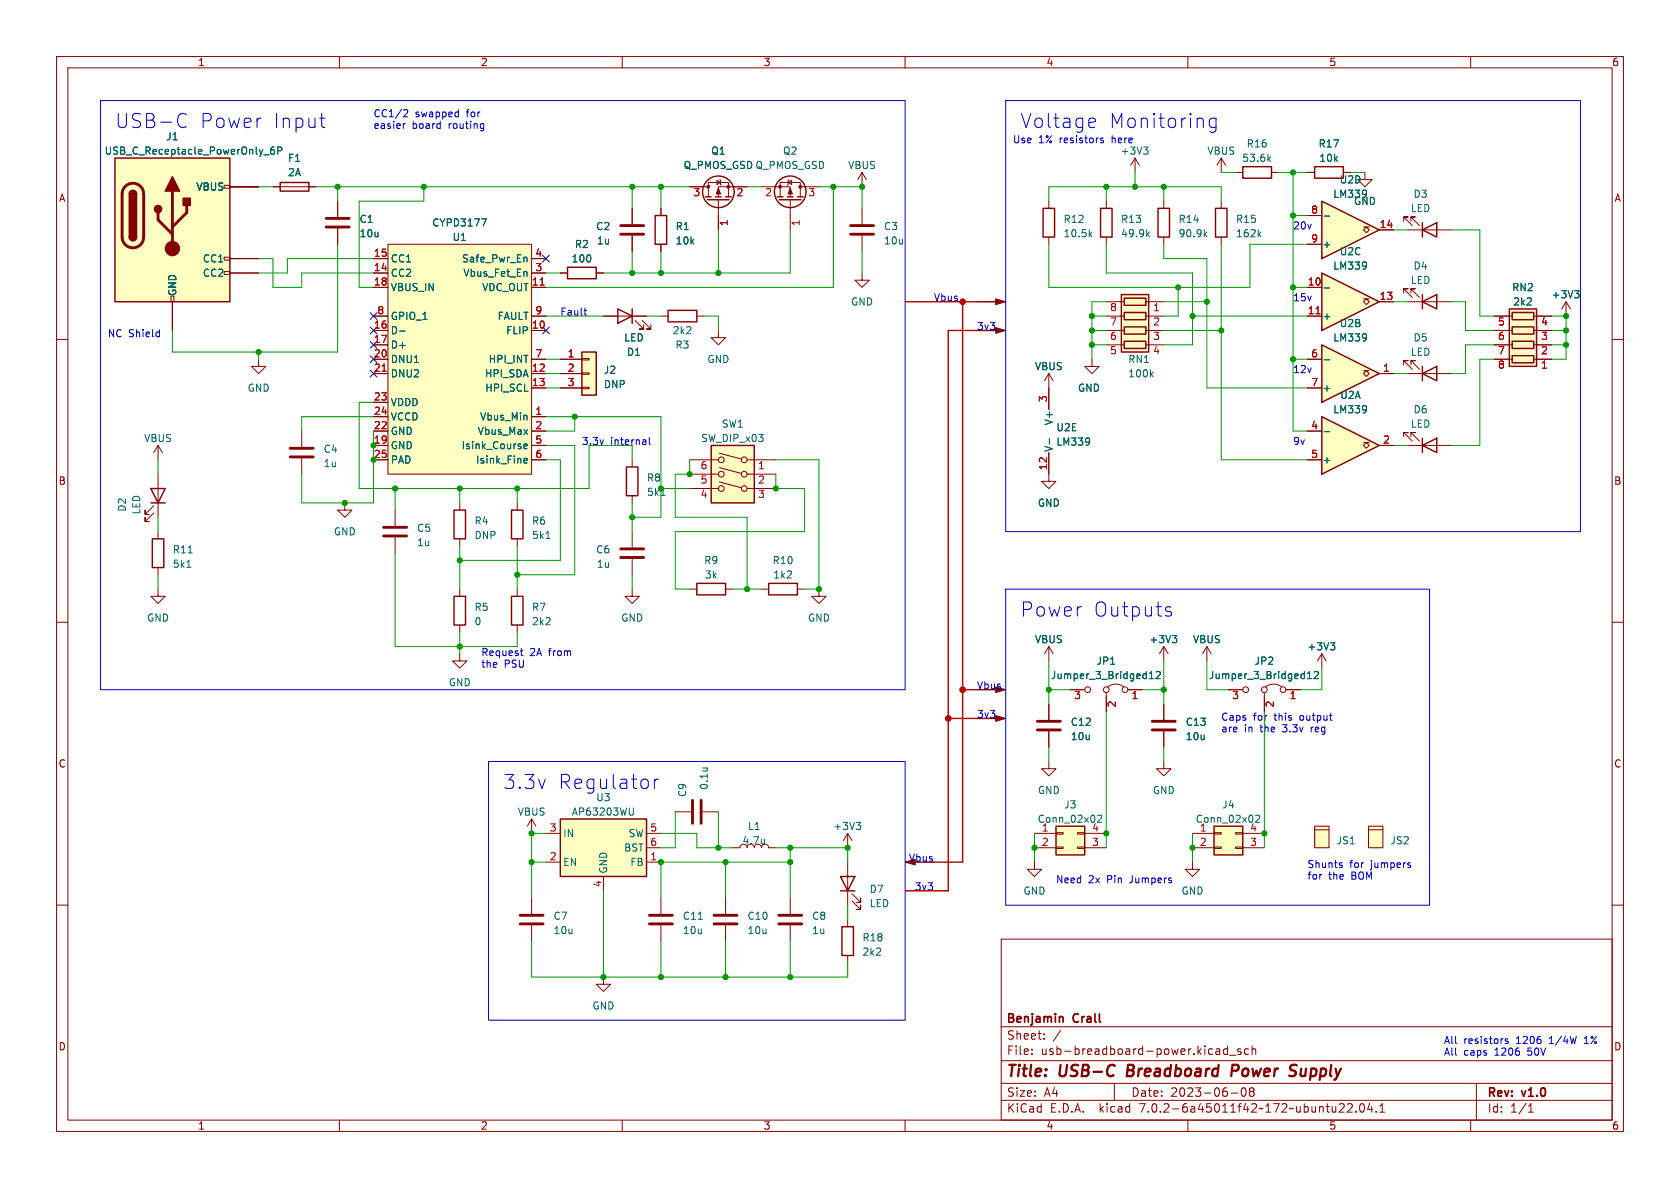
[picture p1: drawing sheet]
<svg xmlns="http://www.w3.org/2000/svg" width="297mm" height="210mm" viewBox="0 0 297 210" stroke-linecap="round" stroke-linejoin="round" font-family="sans-serif">
<g fill="none" stroke="#840000" stroke-width=".18">
<path d="M10 10h277v190h-277zM12 12h273v186h-273zM60 10v2M110 10v2M160 10v2M210 10v2M260 10v2M59.7 35.6v2.8M111.8 36.8v2.8M116.8 36.8v1.3M121.9 33h3.3M125.2 34.8v-2.5h3.6v2.5"/>
<path d="M126.7 31.9l.7 .4-.7 .3zM127 35.3v5.3M127.3 31.8l.1 .1v.7l.1 .2M132.1 33h-5.1v1.8M134.6 33h5.1v1.8M137.9 34.8v-2.5h3.6v2.5M139.3 32.3l.7-.4v.7zM139.4 31.8l-.1 .1v.7l-.1 .2M139.7 35.3v5.3M141.5 33h3.3M205.7 35.6v1.2M215.9 27.9l-.8 1.3"/>
<path d="M215.9 27.9v2.6M215.9 27.9l.8 1.3M10 60h2M59.7 40.4v2.8M66 58.4h2.6M66 50.8h2.6M66 48.3h2.6M66 45.7h2.6M66 55.9h2.6M68.6 43.2h25.4v40.6h-25.4zM94 58.4h2.5M94 50.8h2.5"/>
<path d="M94 48.3h2.5M94 45.7h2.5M94 55.9h2.5M99.1 48.3h1.2M105.4 48.3h1.3M106.7 55.9h7.6M111.8 41.7v2.8M112.3 56.6l1.5 1.6h-.8h.8v-.8M113.5 56.6l1.6 1.6h-.8h.8v-.8M116.8 55.9h1.3M116.8 43.2v1.3M123.2 55.9h1.3"/>
<path d="M127 58.4v1.3h1.3l-1.3 1.3-1.3-1.3h1.3M195.6 58.4h3.2M195.6 55.9h3.2M195.6 53.3h3.2M202.6 58.4h3.1M202.6 55.9h3.1M202.6 53.3h3.1M205.7 41.9v1.3M264.2 58.4h3.1M264.2 55.9h3.1M271.1 58.4h3.2M271.1 55.9h3.2"/>
<path d="M276.9 53.3l-.8 1.3M276.9 53.3v2.6M276.9 53.3l.7 1.3M285 60h2M66 73.7h2.6M66 66h2.6M66 61h2.6M66 78.7h2.6M66 76.2h2.6M66 63.5h2.6M66 71.1h2.6M94 73.7h2.5"/>
<path d="M94 66h2.5M94 68.6h2.5M94 78.7h2.5M94 76.2h2.5M94 63.5h2.5M99.1 66h3.8M99.1 68.6h3.8M99.1 63.5h3.8M102.9 68.5h1.2v.2h-1.2zM102.9 65.9h1.2v.3h-1.2zM102.9 63.4h1.2v.2h-1.2zM185.4 66l-.7 1.3"/>
<path d="M185.4 66v6.4M185.4 66l.8 1.3M193 63.5v1.3h1.3l-1.3 1.2-1.2-1.2h1.2M195.6 61h3.2M202.6 61h3.1M264.2 61h3.1M264.2 63.5h3.1M271.1 61h3.2M271.1 63.5h3.2M27.2 90.7l-1.5 1.5v-.8v.8h.7M27.2 89.4l-1.5 1.5v-.7v.7h.7M27.9 83.8v7.6"/>
<path d="M27.9 94v1.3M61 88.9v1.3h1.2l-1.2 1.2-1.3-1.2h1.3M66 81.3h2.6M69.8 90.2v2.8M69.8 95v2.8M81.3 88.9v1.3M81.3 95.3v1.2M91.4 88.9v1.3M91.4 95.3v1.2M94 81.3h2.5M111.8 81.3v1.3M111.8 87.6v1.3"/>
<path d="M111.8 94v2.8M111.8 98.8v2.8M121.9 81.3h5.1M121.9 83.8h5.1M121.9 86.4h5.1M127.2 85.2l3.9 1M127.2 82.7l3.9 1M127.2 80.1l3.9 1.1M132.1 81.3h5.1M132.1 83.8h5.1M132.1 86.4h5.1M185.4 80v5.1h1.3l-1.3 1.3-1.3-1.3h1.3"/>
<path d="M10 110h2M27.9 104.1v1.3h1.3l-1.3 1.3-1.2-1.3h1.2M27.9 100.3v1.3M81.3 115.6v1.2h1.2l-1.2 1.3-1.3-1.3h1.3M81.3 104.1v1.3M81.3 110.5v1.3M91.4 104.1v1.3M91.4 110.5v1.3M111.8 104.1v1.3h-1.3l1.3 1.3 1.2-1.3h-1.2M121.9 104.1h1.3M128.3 104.1h1.2M134.6 104.1h1.3"/>
<path d="M141 104.1h1.2M213.4 114.3l-.8 1.3M213.4 114.3v2.5M213.4 114.3l.7 1.3M233.7 115.6l-.8 1.2M233.7 115.6v2.5M233.7 115.6l.7 1.2M285 110h2M205.7 124.5v2.8M205.7 129.3v2.8M217.2 121.9h2.5M223.5 122.4v3.3"/>
<path d="M223.8 121.4a2.26 2.26 0 0 1 2.8 0M227.3 121.9h2.6M10 160h2M94 144.8l-.8 1.3M94 144.8v2.5M94 158.8v2.7M94 144.8l.7 1.3M96.5 147.3h2.6M96.5 152.4h2.6M106.7 154.9v2.6M114.3 147.3h2.5M114.3 149.9h2.5"/>
<path d="M114.3 152.4h2.5M116.8 158.8v2.7M119.4 143.5h2.8M124.2 143.5h2.8M128.3 158.8v2.7M129.5 149.9h1.3M134.6 149.9a.64 .64 0 0 1 .7-.7 .64 .64 0 0 1 .6 .7h1.3M139.7 158.8v2.7M210.8 152.4v1.3h1.3l-1.3 1.2-1.3-1.2h1.3M210.8 147.3h3.8M210.8 149.9h3.8M214.6 149.7h1.3v.3h-1.3z"/>
<path d="M214.6 147.2h1.3v.2h-1.3zM218.4 149.7h1.3v.3h-1.3zM218.4 147.2h1.3v.2h-1.3zM219.7 147.3h3.8M219.7 149.9h3.8M232.4 146.1h2.5v3.8h-2.5zM232.4 146.7h2.5M241.9 146.1h2.6v3.8h-2.6zM241.9 146.7h2.6M285 160h2M94 163.6v2.8M106.7 172.7v1.3h1.2l-1.2 1.3-1.3-1.3h1.3"/>
<path d="M116.8 163.6v2.8M128.3 163.6v2.8M139.7 163.6v2.8M177 166h108v32h-108zM60 198v2M110 198v2M160 198v2M177 194.5h108M177 191.5h108M177 187.5h108M177 181.5h108M182.4 186.3v.1"/>
<path d="M182.4 185.5v.1M184.6 183.6v.1M184.6 182.8v.1M197 191.5v3M210 198v2M215.6 185.5v.9M215.6 186.3l-.1 .1M215.6 185.8h-.1M217 184.9v1.5M217 185.5l-.4-.1-.3 .3v.4l.1 .2h.6M217.4 186.5h1.1M217.6 193.2h1.2"/>
<path d="M219.4 185.5l-.4-.1-.2 .2 .1 .2 .5 .2v.3h-.6M219.6 192.4l.2-.1a.81 .81 0 0 1 .6 .6 .81 .81 0 0 1-.3 .8l-.2 .1a.81 .81 0 0 1-.6-.6 .81 .81 0 0 1 .3-.8zM220.7 185.5l-.4-.1-.3 .3v.4l.1 .2h.6M221.1 192.9l-.2-.2 .2-.4h.3l.3 .3-.3 .3M221.1 192.9l-.2 .3v.5l.2 .1h.3l.3-.3-.1-.4-.2-.2M221.1 192.9h.3M221.4 185.5l.2-.1 .3 .1 .1 .9M221.4 184.9v1.5M237.5 195.2l.1 .2v.3l-.9 .9h.9M238.2 195.2l.6-.1 .2 .1 .1 .3-1 1.1h1M239.7 196.5v.1M240.5 195.2l.2-.1a.81 .81 0 0 1 .6 .6 .81 .81 0 0 1-.3 .8l-.1 .1a.81 .81 0 0 1-.4-1.4z"/>
<path d="M242.1 195l-.3 1.1h.9M242.5 195.6v1M243.3 196.5v.1M243.9 196.6h.9M243.9 195.5l.5-.4v1.5M260 198v2M261 191.5v6.5M270.2 196.6h.9M270.2 195.5l.4-.4v1.5"/>
<circle cx="127.5" cy="81.3" r=".51"/>
<circle cx="127.5" cy="86.4" r=".51"/>
<circle cx="127.5" cy="83.8" r=".51"/>
<circle cx="131.6" cy="83.8" r=".51"/>
<circle cx="131.6" cy="86.4" r=".51"/>
<circle cx="131.6" cy="81.3" r=".51"/>
<circle cx="220.2" cy="121.9" r=".51"/>
<circle cx="223.5" cy="121.9" r=".51"/>
<circle cx="226.8" cy="121.9" r=".51"/>
</g>
<path d="M217.8 189.3h.7M218.7 188.2h-.8l-.2 2M228.4 189.2l.4 .1a.49 .49 0 0 1 .3 .5 .49 .49 0 0 1-.5 .4h-.4M228.5 188.2l.8 .1" fill="none" stroke="#840000" stroke-width=".4"/>
<g fill="none" stroke="#840000" stroke-width=".25">
<path d="M115.8 38.1h2.1v5.1h-2.1zM124.7 34.8h1M125.1 35.3h3.8M126.5 34.8h1M128.3 34.8h1M137.4 34.8h1M137.8 35.3h3.8M139.2 34.8h1M141 34.8h1M204.7 36.8h2.1v5.1h-2.1zM100.3 47.2h5.1v2.1h-5.1zM109.2 54.6l2.6 1.3-2.6 1.3z"/>
<path d="M111.8 54.6v2.6M118.1 54.9h5.1v2h-5.1zM198.2 52.1h4.9v10.1h-4.9zM198.8 52.7h3.8v1.3h-3.8zM198.8 55.2h3.8v1.3h-3.8zM198.8 57.8h3.8v1.3h-3.8zM266.8 54.6h4.9v10.2h-4.9zM267.3 57.8h3.8v1.3h-3.8zM267.3 55.2h3.8v1.3h-3.8zM102.9 62.2h2.5v7.7h-2.5zM125.7 78.7h7.6v10.2h-7.6zM198.8 60.3h3.8v1.3h-3.8z"/>
<path d="M267.3 62.9h3.8v1.2h-3.8zM267.3 60.3h3.8v1.3h-3.8zM26.7 86.4h2.5l-1.3 2.5zM26.7 88.9h2.5M26.9 95.3h2.1v5h-2.1zM80.3 90.2h2v5.1h-2zM90.4 90.2h2.1v5.1h-2.1zM110.7 82.6h2.1v5h-2.1zM80.3 105.4h2v5.1h-2zM90.4 105.4h2.1v5.1h-2.1zM123.2 103.1h5.1v2.1h-5.1zM135.9 103.1h5.1v2.1h-5.1z"/>
<path d="M99.1 144.8h15.2v10.1h-15.2zM214.6 146.1h5.1v5h-5.1z"/>
<circle cx="127" cy="33.9" r="2.79"/>
<circle cx="139.7" cy="33.9" r="2.79"/>
</g>
<g fill="none" stroke="#006464" stroke-width=".18">
<path d="M85.1 38.7h.9l-.6 1.3M70.7 58.5h.9M92.8 45.5l.4 .1v.7M93 48l.2 .2v.6M213 41.4l.4 .5M213.4 41l-.5 .5M278.4 51.4h.8l-.5 .5M278.9 51.9l.3 .2v.3l-.3 .3M92.6 78.9l.6-.1v-.3h-.4l-.2 .2 .1 .6h.5M93.1 73.5l.1 .7M185.5 77.5v1M203.5 66.1l.4 .5"/>
<path d="M203.9 65.8l-.5 .5M92.6 81.2l.2-.2h.2l.2 .2v.1l-.6 .1M92.6 81.7l.2 .2 .4-.1M96.5 95.2h.8M116.9 87.6h.7M33 100.3h.8M231.1 120h.8M231.1 119.1l.4-.4v1.3M232.3 118.8l.5-.1 .3 .4-.8 .9h.8M235.2 113.6h.8l-.4 .5M235.7 114.1l.3 .2v.3l-.3 .3M112 142.8v1.1l-.1 .1-.4 .1"/>
<path d="M222 144.2l.5-.1 .2 .4-.8 .9h.8"/>
</g>
<g fill="#840000" stroke="#840000" stroke-width=".18">
<path d="M127 33.3l.4 1h-.8z"/>
<path d="M139.7 33.3l.4 1h-.8z"/>
<circle cx="128.8" cy="33" r=".25"/>
<circle cx="125.2" cy="33" r=".25"/>
<circle cx="137.9" cy="33" r=".25"/>
<circle cx="141.5" cy="33" r=".25"/>
</g>
<g fill="none" stroke="#840000" stroke-width=".51">
<path d="M57.7 38.6h4M109.7 39.9h4.1M57.7 40.1h4M109.7 41.4h4.1M67.8 94.7h4.1M67.8 93.2h4.1M109.7 98.6h4.1M109.7 97h4.1M203.7 129h4.1M203.7 127.5h4.1M122.4 141.5v4M124 141.5v4"/>
<path d="M91.9 163.3h4.1M91.9 161.8h4.1M114.8 163.3h4.1M114.8 161.8h4.1M126.2 163.3h4.1M126.2 161.8h4.1M137.7 163.3h4M137.7 161.8h4"/>
</g>
<g fill="#ffffc2" stroke="#ffffc2" stroke-width=".18">
<path d="M125.7 78.7h7.6v10.2h-7.6z"/>
<path d="M68.6 43.2h25.4v40.6h-25.4z"/>
<path d="M241.9 146.1h2.6v3.8h-2.6z"/>
<path d="M232.4 146.1h2.5v3.8h-2.5z"/>
<path d="M214.6 146.1h5.1v5h-5.1z"/>
<path d="M102.9 62.2h2.5v7.7h-2.5z"/>
<path d="M99.1 144.8h15.2v10.1h-15.2z"/>
<path d="M198.2 52.1h4.9v10.1h-4.9z"/>
<path d="M266.8 54.6h4.9v10.2h-4.9z"/>
</g>
<path d="M95.5 50.4h.7M67.6 65.6h.7" fill="none" stroke="#a90000" stroke-width=".18"/>
<path d="M233.7 73.7l10.1 5-10.1 5.1z" fill="#ffffc2"/>
<path d="M251.5 39.4v2.5M251.5 40.6l2.5-1.2v2.5zM251.5 53.3l2.5-1.2v2.5zM251.5 52.1v2.5M233.7 73.7l10.1 5-10.1 5.1zM251.5 78.7l2.5-1.2v2.5zM251.5 66l2.5-1.2v2.5zM251.5 64.8v2.5M251.5 77.5v2.5" fill="none" stroke="#840000" stroke-width=".25"/>
<g fill="none" stroke="#840000" stroke-width=".18">
<path d="M200.7 27.9l-.8 1.3M200.7 27.9v2.6M200.7 27.9l.7 1.3M248.2 39.1v-.7h.7h-.7l1.5 1.5M249.4 39.1v-.7h.8h-.8l1.6 1.5M248.2 51.8v-.7h.7h-.7l1.5 1.5M248.9 40.6h7.6M248.9 53.3h7.6M249.4 51.8v-.7h.8h-.8l1.6 1.5M231.1 76.2h2.6M241 78.2h.6l-.6 .5 .6 .5 .5-.5-.5-.5h.5M243.8 78.7h2.6"/>
<path d="M248.2 77.2v-.7h.7h-.7l1.5 1.5M248.2 64.5v-.7h.7h-.7l1.5 1.5M248.9 78.7h7.6M248.9 66h7.6M249.4 77.2v-.7h.8h-.8l1.6 1.5M249.4 64.5v-.7h.8h-.8l1.6 1.5M231.1 81.3h2.6"/>
</g>
<path d="M202.2 26h.8l-.5 .5M202.7 26.5l.3 .2v.3l-.3 .3M234.1 76.3h1" fill="none" stroke="#006464" stroke-width=".18"/>
<path d="M233.7 61l10.1 5-10.1 5.1z" fill="#ffffc2"/>
<path d="M233.7 61l10.1 5-10.1 5.1z" fill="none" stroke="#840000" stroke-width=".25"/>
<path d="M231.1 63.5h2.6M231.1 68.6h2.6M241 65.5h.6l-.6 .5 .6 .5 .5-.5-.5-.5h.5M243.8 66h2.6" fill="none" stroke="#840000" stroke-width=".18"/>
<path d="M234.1 63.6h1" fill="none" stroke="#006464" stroke-width=".18"/>
<path d="M233.7 48.3l10.1 5-10.1 5.1z" fill="#ffffc2"/>
<path d="M233.7 48.3l10.1 5-10.1 5.1z" fill="none" stroke="#840000" stroke-width=".25"/>
<path d="M241.3 30.5v1.3h1.3l-1.3 1.2-1.3-1.2h1.3M231.1 50.8h2.6M231.1 55.9h2.6M241 52.8h.6l-.6 .5 .6 .5 .5-.5-.5-.5h.5M243.8 53.3h2.6" fill="none" stroke="#840000" stroke-width=".18"/>
<path d="M234.1 50.9h1" fill="none" stroke="#006464" stroke-width=".18"/>
<path d="M232.7 55.5h.7" fill="none" stroke="#a90000" stroke-width=".18"/>
<path d="M233.7 35.6l10.1 5-10.1 5.1z" fill="#ffffc2"/>
<g fill="none" stroke="#840000" stroke-width=".25">
<path d="M20.3 27.9h20.3v25.4h-20.3zM22.9 34.3a.64 .64 0 0 1 .6-.6 .64 .64 0 0 1 .6 .6M49.5 32.3h5.1v1.5h-5.1zM184.4 36.8h2v5.1h-2zM194.6 36.8h2v5.1h-2zM214.9 36.8h2v5.1h-2zM219.7 29.5h5.1v2h-5.1zM232.4 29.5h5.1v2h-5.1zM233.7 35.6l10.1 5-10.1 5.1zM22.9 41.9a.64 .64 0 0 0 .6 .6 .64 .64 0 0 0 .6-.6M172.7 53.3h4.1M172.7 58.4h4.1"/>
<path d="M172.7 121.9h4.1M172.7 127h4.1M148.6 154.9h2.5l-1.2 2.6zM148.6 157.5h2.5M161 152.4h4.1M186.7 146.1h5.1v5h-5.1zM148.8 163.8h2.1v5.1h-2.1z"/>
</g>
<g fill="none" stroke="#840000" stroke-width=".18">
<path d="M39.6 32.8h1v.5h-1zM40.6 33h5.1M48.3 33h7.6M59.7 35.6v2.8M111.8 36.8v2.8M116.8 36.8v1.3M121.9 33h2.6M127 38.1v2.5M129.5 33h2.6M152.4 30.5l-.8 1.3M152.4 30.5v2.5M152.4 36.8v2.8"/>
<path d="M152.4 30.5l.8 1.3M185.4 35.6v1.2M195.6 35.6v1.2M215.9 35.6v1.2M218.4 30.5h1.3M224.8 30.5h1.3M231.1 38.1h2.6M231.1 30.5h1.3M237.5 30.5h1.3M30.2 52.3h.5v1h-.5zM30.5 53.3v5.1M39.6 48h1v.5h-1z"/>
<path d="M39.6 45.5h1v.5h-1zM40.6 45.7h5.1M40.6 48.3h5.1M59.7 40.4v2.8M66 45.7h2.6M66 48.3h2.6M66 55.9h2.6M66 58.4h2.6M66 50.8h2.6M94 45.7h2.5M94 48.3h2.5M94 55.9h2.5"/>
<path d="M94 58.4h2.5M94 50.8h2.5M99.1 48.3h1.2M105.4 48.3h1.3M106.7 55.9h2.5M111.8 41.7v2.8M111.8 55.9h2.5M116.8 43.2v1.3M152.4 48.3v1.2h1.3l-1.3 1.3-1.3-1.3h1.3M152.4 41.7v2.8M185.4 41.9v1.3M195.6 41.9v1.3"/>
<path d="M215.9 41.9v1.3M231.1 43.2h2.6M231.1 55.9h2.6M231.1 50.8h2.6M241 40.1h.6l-.6 .5 .6 .5 .5-.5-.5-.5h.5M243.8 40.6h2.6M243.8 53.3h2.6M264.2 55.9h2.5M264.2 58.4h2.5M271.8 55.9h2.5M271.8 58.4h2.5M27.9 78.7l-.7 1.3"/>
<path d="M27.9 78.7v2.6M27.9 78.7l.8 1.3M45.7 63.5v1.3h1.3l-1.3 1.2-1.3-1.2h1.3M53.3 76.2v2.8M66 63.5h2.6M66 66h2.6M66 73.7h2.6M66 61h2.6M66 78.7h2.6M66 76.2h2.6M66 71.1h2.6M94 63.5h2.5"/>
<path d="M94 66h2.5M94 68.6h2.5M94 73.7h2.5M94 78.7h2.5M94 76.2h2.5M99.1 63.5h3.8M99.1 66h3.8M99.1 68.6h3.8M185.4 68.6v3.8M231.1 63.5h2.6M231.1 68.6h2.6M231.1 76.2h2.6"/>
<path d="M243.8 66h2.6M243.8 78.7h2.6M264.2 63.5h2.5M264.2 61h2.5M271.8 63.5h2.5M271.8 61h2.5M53.3 81v2.8M66 81.3h2.6M94 81.3h2.5M185.4 80v3.8M231.1 81.3h2.6M144.8 104.1v1.3h-1.3l1.3 1.3 1.2-1.3h-1.2"/>
<path d="M185.4 114.3v2.5M185.4 114.3l-.7 1.3M185.4 114.3l.8 1.3M205.7 114.3l-.7 1.3M205.7 114.3v2.5M205.7 114.3l.8 1.3M185.4 134.6v1.3h1.3l-1.3 1.3-1.3-1.3h1.3M185.4 124.5v2.8M185.4 129.3v2.8M189.2 121.9h2.6M195.6 122.4v3.3M195.8 121.4a2.26 2.26 0 0 1 2.8 0"/>
<path d="M199.4 121.9h2.5M205.7 134.6v1.3h1.3l-1.3 1.3-1.2-1.3h1.2M205.7 124.5v2.8M205.7 129.3v2.8M217.2 121.9h2.5M223.5 123.2v2.5M227.3 121.9h2.6M149.9 147.3v2.6M149.9 152.4v7.6M149.9 147.3l-.8 1.3M149.9 147.3l.7 1.3M150.6 159.3l1.5 1.5v-.8v.8h-.7"/>
<path d="M150.6 158l1.5 1.5v-.7v.7h-.7M182.9 152.4v1.3h1.2l-1.2 1.2-1.3-1.2h1.3M182.9 147.3h3.8M182.9 149.9h3.8M186.7 149.7h1.3v.3h-1.3zM186.7 147.2h1.3v.2h-1.3zM190.5 149.7h1.3v.3h-1.3zM190.5 147.2h1.3v.2h-1.3zM191.8 147.3h3.8M191.8 149.9h3.8M149.9 162.6v1.2M149.9 168.9v1.3"/>
<circle cx="192.3" cy="121.9" r=".51"/>
<circle cx="195.6" cy="121.9" r=".51"/>
<circle cx="198.9" cy="121.9" r=".51"/>
</g>
<g fill="none" stroke="#006464" stroke-width=".18">
<path d="M46.6 27.4h1M48.4 26h-.3a.86 .86 0 0 0 0 1.3l.4-.2 .1-.4-.3-.2h-.2l-.3 .2M49.1 26.7l.6-.1 .1-.2v-.3l-.7-.1v1.3M85.1 38.7h.9l-.6 1.3M224.3 28l.3 .5M224.6 27.7l-.4 .5M234.1 38.2h1M70.7 58.5h.9M92.8 45.5l.4 .1v.7M93 48l.2 .2v.6M192.7 41.4l.4 .5M193.1 41l-.5 .5"/>
<path d="M202.8 41.4l.4 .5M203.2 41l-.5 .5M222.6 41.4l.3 .5M222.9 41l-.5 .5M234.1 50.9h1M278.4 51.4h.8l-.5 .5M278.9 51.9l.3 .2v.3l-.3 .3M92.6 78.9l.6-.1v-.3h-.4l-.2 .2 .1 .6h.5M93.1 73.5l.1 .7M185.5 77.5v1M234.1 76.3h1M234.1 63.6h1"/>
<path d="M92.6 81.2l.2-.2h.2l.2 .2v.1l-.6 .1M92.6 81.7l.2 .2 .4-.1M203.2 120h.7M203.2 119.1l.4-.4v1.3M204.4 118.8l.5-.1 .2 .4-.8 .9h.8M207.3 112.3h.7l-.4 .5M207.8 112.8l.2 .3v.3l-.2 .2M231.1 120h.8M231.1 119.1l.4-.4v1.3M232.3 118.8l.5-.1 .3 .4-.8 .9h.8M235.2 113.6h.8l-.4 .5M235.7 114.1l.3 .2v.3l-.3 .3"/>
<path d="M151.4 145.4h.8l-.5 .5M151.9 145.9l.3 .2v.3l-.3 .2M194 144.2l.5-.1 .3 .4-.8 .9h.8"/>
</g>
<g fill="#840000" stroke="#840000" stroke-width=".18">
<path d="M176 52.8l1.8 .5-1.8 .5z"/>
<path d="M176 57.9l1.8 .5-1.8 .5z"/>
<path d="M176 121.4l1.8 .5-1.8 .5z"/>
<path d="M176 126.5l1.8 .5-1.8 .5z"/>
<circle cx="30.5" cy="43.9" r="1.27"/>
</g>
<path d="M22.2 32.9a1.91 1.91 0 0 1 2-.4 1.91 1.91 0 0 1 1.2 1.8v7.6a1.91 1.91 0 0 1-1.9 1.9 1.91 1.91 0 0 1-1.9-1.9v-7.8l.2-.6zM27.9 37.6v1.3l2.6 2.5M30.5 33.8v10.1M33 36.3v1.3l-2.5 2.5M150.4 39.9h4M150.4 41.4h4M51.3 79.2h4.1M51.3 80.8h4.1M183.4 129h4.1M183.4 127.5h4.1" fill="none" stroke="#840000" stroke-width=".51"/>
<g fill="#ffffc2" stroke="#ffffc2" stroke-width=".18">
<path d="M186.7 146.1h5.1v5h-5.1z"/>
<path d="M20.3 27.9h20.3v25.4h-20.3z"/>
</g>
<g fill="#840000" stroke="#840000" stroke-width=".25">
<path d="M22.9 41.9h1.2a.64 .64 0 0 1-.6 .6 .64 .64 0 0 1-.6-.6z"/>
<path d="M22.9 34.3h1.2v7.6h-1.2z"/>
<path d="M23 33.8a.64 .64 0 0 1 .7-.1 .64 .64 0 0 1 .4 .6h-1.2z"/>
<path d="M30.5 31.2l1.2 2.6h-2.5z"/>
<path d="M32.4 35.1h1.3v1.2h-1.3z"/>
<circle cx="27.9" cy="37" r=".63"/>
</g>
<g fill="none" stroke="#0000c2" stroke-width=".18">
<path d="M17.8 17.8h142.2v104.1h-142.2zM71.5 19.4h.5l.1 .3-.8 .9h.8M80.9 19.8l.1 .1M81 19.4v1.2M177.8 17.8h101.6v76.2h-101.6zM32.2 20.1l.7 .2M32.9 22.3l-.7 .3M56.5 20.9h1M56.9 22.2l.1 .2 .5 .2M71.7 21.9h-.3M81 20.6h-.1M85.2 21.9h.3"/>
<path d="M85.5 21.9v1l-.2 .2M85.5 22.6l-.3 .1M192.8 20.9l.8 .1 .1 .5-1.2 .2M193.6 22.4l-.8 .2M194.6 24.6l.5 .4-.2 .2h-.3M195 24.5l-.3-.1-.1 .2M215 21l-.7-.1-.5 .5v.7l.2 .3 .3 .2 .7-.2M215 20.9v2a.68 .68 0 0 1-1.1 .4M28.1 58.7h.1M28.2 58.3v1.2M28.2 59.5h-.1M103.2 54.9h.5"/>
<path d="M103.5 55.7h.2M114.8 77.3v1.1l.2 .2M92 115.1h.5M92.2 115.8l.3 .1M177.8 104.1h74.9v55.9h-74.9zM206.4 108.1l.6 .1 .1 .4-.3 .3h-.5M206.4 107.2l.6 .2M86.4 134.6h73.6v45.7h-73.6zM115.7 137.7v1.7M116.4 137.7a.64 .64 0 0 0-.7 .5M235 126.5h.5M235.4 127.3h.1"/>
<path d="M237.1 152.9l.2 .2-.2 .3M237.1 152.5l.1 .1M249.2 152.9l.2 .2-.2 .3M249.2 152.5l.1 .1M266.6 183.7l-.3-.1-.2 .2 .1 .2 .4 .1v.3h-.5"/>
</g>
<g fill="#c00000" stroke="#c00000" stroke-width=".18">
<circle cx="167.6" cy="127" r=".5"/>
<circle cx="170.2" cy="121.9" r=".5"/>
<circle cx="170.2" cy="53.3" r=".5"/>
</g>
<path d="M160 53.3h12.7M170.2 53.3v99.1h-5.1M172.7 58.4h-5.1v99.1h-7.6M167.6 127h5.1M170.2 121.9h2.5" fill="none" stroke="#c00000" stroke-width=".25"/>
<g fill="none" stroke="#009600" stroke-width=".18">
<path d="M45.7 33h2.6M55.9 33h66M59.7 33v2.6M74.9 33v2.6h-11.4v15.2h2.5M111.8 33v3.8M116.8 33v3.8M132.1 33h2.5M144.8 33h7.6v3.8M147.3 33v17.8h-50.8M185.4 35.6v-2.6h30.5v2.6M195.6 33v2.6M200.7 30.5v2.5"/>
<path d="M205.7 33v2.6M215.9 30.5h2.5M226.1 30.5h5M228.6 30.5v45.7h2.5M228.6 38.1h2.5M238.8 30.5h2.5M45.7 45.7h2.6v5.1h5v-2.5h12.7M59.7 43.2v19h-29.2v-3.8M66 45.7h-15.2v2.6h-5.1M96.5 55.9h10.2M96.5 48.3h2.6M111.8 44.5v3.8"/>
<path d="M114.3 55.9h2.5M116.8 44.5v3.8M124.5 55.9h2.5v2.5M127 40.6v7.7M139.7 40.6v7.7h-33M152.4 44.5v3.8M185.4 43.2v7.6h35.6v-7.6h10.1M193 55.9h2.6M193 58.4h2.6M195.6 53.3h-2.6v10.2M195.6 43.2v5.1h15.2v12.7h-5.1M205.7 58.4h10.2"/>
<path d="M205.7 53.3h7.7M205.7 43.2v2.5h7.7v22.9h17.7M208.3 50.8v5.1h-2.6M210.8 55.9h20.3M215.9 43.2v38.1h15.2M228.6 50.8h2.5M246.4 40.6h2.5M246.4 53.3h2.5M256.5 40.6h5.1v15.3h2.6M256.5 53.3h2.6v5.1h5.1M274.3 55.9h2.6v7.6h-2.6M274.3 58.4h2.6"/>
<path d="M45.7 62.2v1.3M66 71.1h-2.5v15.3h40.6v-7.7h7.7v2.6M66 73.7h-12.7v2.5M66 76.2v12.7h-12.7v-5.1M96.5 78.7h5.1v22.9h-10.2M96.5 63.5h2.6M96.5 66h2.6M96.5 68.6h2.6M96.5 73.7h20.3v17.7h-5M101.6 73.7v2.5h-5.1M193 61h2.6M228.6 63.5h2.5"/>
<path d="M246.4 78.7h2.5M246.4 66h2.5M264.2 63.5h-2.6v15.2h-5.1M264.2 61h-5.1v5h-2.6M274.3 61h2.6M27.9 81.3v2.5M27.9 91.4v2.6M69.8 97.8v16.5h21.6v-2.5M69.8 86.4v3.8M81.3 86.4v2.5M81.3 96.5v7.6M91.4 86.4v2.5"/>
<path d="M91.4 96.5v7.6M96.5 81.3h2.6v17.8h-17.8M111.8 88.9v5.1M116.8 86.4h5.1M121.9 81.3v2.5h-2.5v7.6h12.7v12.7M137.2 81.3h7.6v22.8h-2.6M137.2 83.8v2.6h5v7.6h-22.8v10.1h2.5M27.9 101.6v2.5M81.3 111.8v3.8M111.8 101.6v2.5M129.5 104.1h5.1M185.4 116.8v7.7"/>
<path d="M205.7 116.8v7.7M213.4 116.8v5.1h3.8M233.7 118.1v3.8h-3.8M185.4 132.1v2.5M185.4 121.9h3.8M195.6 125.7v24.2M201.9 121.9h3.8M205.7 132.1v2.5M223.5 125.7v24.2M94 152.4h2.5M96.5 147.3h-2.5v11.5M106.7 157.5v15.2"/>
<path d="M116.8 147.3h6.4v2.6h6.3M119.4 143.5v6.4h-2.6M127 143.5v6.4M128.3 152.4v6.4M137.2 149.9h12.7v2.5M139.7 152.4h-22.9v6.4M139.7 149.9v8.9M182.9 147.3v5.1M210.8 147.3v5.1M94 166.4v6.3h55.9v-2.5M116.8 166.4v6.3M128.3 166.4v6.3"/>
<path d="M139.7 166.4v6.3M149.9 160v2.6"/>
</g>
<g fill="none" stroke="#000084" stroke-width=".18">
<path d="M65.4 55.3l1.2 1.2M65.4 57.8l1.2 1.2M66.6 55.3l-1.2 1.2M66.6 57.8l-1.2 1.2M95.9 57.8l1.2 1.2M95.9 45.1l1.2 1.2M97.1 57.8l-1.2 1.2M97.1 45.1l-1.2 1.2M65.4 60.4l1.2 1.2M65.4 65.4l1.2 1.2M65.4 62.9l1.2 1.2M66.6 60.4l-1.2 1.2"/>
<path d="M66.6 65.4l-1.2 1.2M66.6 62.9l-1.2 1.2"/>
</g>
<path d="M95.5 50.4h.7M232.7 55.5h.7M67.6 65.6h.7" fill="none" stroke="#a90000" stroke-width=".18"/>
<g fill="#009600" stroke="#009600" stroke-width=".18">
<circle cx="139.7" cy="149.9" r=".46"/>
<circle cx="127" cy="149.9" r=".46"/>
<circle cx="139.7" cy="172.7" r=".46"/>
<circle cx="128.3" cy="172.7" r=".46"/>
<circle cx="116.8" cy="172.7" r=".46"/>
<circle cx="139.7" cy="152.4" r=".46"/>
<circle cx="128.3" cy="152.4" r=".46"/>
<circle cx="149.9" cy="149.9" r=".46"/>
<circle cx="116.8" cy="48.3" r=".46"/>
<circle cx="116.8" cy="86.4" r=".46"/>
<circle cx="121.9" cy="83.8" r=".46"/>
<circle cx="137.2" cy="86.4" r=".46"/>
<circle cx="127" cy="48.3" r=".46"/>
<circle cx="101.6" cy="73.7" r=".46"/>
<circle cx="45.7" cy="62.2" r=".46"/>
<circle cx="91.4" cy="86.4" r=".46"/>
<circle cx="91.4" cy="101.6" r=".46"/>
<circle cx="81.3" cy="114.3" r=".46"/>
<circle cx="144.8" cy="104.1" r=".46"/>
<circle cx="132.1" cy="104.1" r=".46"/>
<circle cx="81.3" cy="99.1" r=".46"/>
<circle cx="81.3" cy="86.4" r=".46"/>
<circle cx="111.8" cy="91.4" r=".46"/>
<circle cx="111.8" cy="48.3" r=".46"/>
<circle cx="111.8" cy="33" r=".46"/>
<circle cx="116.8" cy="33" r=".46"/>
<circle cx="66" cy="78.7" r=".46"/>
<circle cx="61" cy="88.9" r=".46"/>
<circle cx="66" cy="81.3" r=".46"/>
<circle cx="69.8" cy="86.4" r=".46"/>
<circle cx="94" cy="152.4" r=".46"/>
<circle cx="94" cy="147.3" r=".46"/>
<circle cx="106.7" cy="172.7" r=".46"/>
<circle cx="116.8" cy="152.4" r=".46"/>
<circle cx="59.7" cy="33" r=".46"/>
<circle cx="74.9" cy="33" r=".46"/>
<circle cx="205.7" cy="121.9" r=".46"/>
<circle cx="195.6" cy="147.3" r=".46"/>
<circle cx="223.5" cy="147.3" r=".46"/>
<circle cx="210.8" cy="149.9" r=".46"/>
<circle cx="228.6" cy="38.1" r=".46"/>
<circle cx="208.3" cy="50.8" r=".46"/>
<circle cx="213.4" cy="53.3" r=".46"/>
<circle cx="228.6" cy="50.8" r=".46"/>
<circle cx="228.6" cy="63.5" r=".46"/>
<circle cx="210.8" cy="55.9" r=".46"/>
<circle cx="215.9" cy="58.4" r=".46"/>
<circle cx="228.6" cy="30.5" r=".46"/>
<circle cx="205.7" cy="33" r=".46"/>
<circle cx="276.9" cy="58.4" r=".46"/>
<circle cx="276.9" cy="61" r=".46"/>
<circle cx="276.9" cy="55.9" r=".46"/>
<circle cx="193" cy="61" r=".46"/>
<circle cx="193" cy="58.4" r=".46"/>
<circle cx="200.7" cy="33" r=".46"/>
<circle cx="195.6" cy="33" r=".46"/>
<circle cx="147.3" cy="33" r=".46"/>
<circle cx="152.4" cy="33" r=".46"/>
<circle cx="193" cy="55.9" r=".46"/>
<circle cx="182.9" cy="149.9" r=".46"/>
<circle cx="185.4" cy="121.9" r=".46"/>
</g>
<g font-size="3.5" fill="#0000c2">
<text x="20.3" y="22.9">USB-C</text>
<text x="35.2" y="22.9">Power</text>
<text x="48.1" y="22.9">Input</text>
<text x="180.3" y="22.9">Voltage</text>
<text x="195.9" y="22.9">Monitoring</text>
<text x="180.3" y="109.2">Power</text>
<text x="193.2" y="109.2">Outputs</text>
<text x="88.9" y="139.7">3.3v</text>
<text x="98.5" y="139.7">Regulator</text>
</g>
<g font-size="2.8" fill="#840000">
<text x="178" y="190.8">Title:</text>
<text x="187.4" y="190.8">USB-C</text>
<text x="199.9" y="190.8">Breadboard</text>
<text x="219" y="190.8">Power</text>
<text x="229.9" y="190.8">Supply</text>
</g>
<g font-size="2.1" fill="#840000">
<text x="178" y="183.9">Sheet:</text>
<text x="178" y="181.1">Benjamin</text>
<text x="186.2" y="183.9">/</text>
<text x="189.9" y="181.1">Crall</text>
<text x="178" y="186.6">File:</text>
<text x="184" y="186.6">usb-breadboard-power.kicad_sch</text>
<text x="178" y="196.8">KiCad</text>
<text x="178" y="194">Size:</text>
<text x="184.6" y="194">A4</text>
<text x="185.7" y="196.8">E.D.A.</text>
<text x="194.4" y="196.8">kicad</text>
<text x="200" y="194">Date:</text>
<text x="201.5" y="196.8">7.0.2-6a45011f42~172~ubuntu22.04.1</text>
<text x="206.9" y="194">2023-06-08</text>
<text x="263" y="194.2">Rev:</text>
<text x="263" y="196.8">Id:</text>
<text x="267" y="196.8">1/1</text>
<text x="269.2" y="194.2">v1.0</text>
</g>
<g font-size="1.8" fill="#840000">
<text x="35" y="11.8">1</text>
<text x="85" y="11.8">2</text>
<text x="135" y="11.8">3</text>
<text x="185" y="11.8">4</text>
<text x="235" y="11.8">5</text>
<text x="285" y="11.8">6</text>
<text x="10.4" y="35.8">A</text>
<text x="285.4" y="35.8">A</text>
<text x="10.3" y="85.8">B</text>
<text x="285.3" y="85.8">B</text>
<text x="10.3" y="135.8">C</text>
<text x="285.3" y="135.8">C</text>
<text x="10.3" y="185.8">D</text>
<text x="285.3" y="185.8">D</text>
<text x="35" y="199.8">1</text>
<text x="85" y="199.8">2</text>
<text x="135" y="199.8">3</text>
<text x="185" y="199.8">4</text>
<text x="235" y="199.8">5</text>
<text x="285" y="199.8">6</text>
</g>
<g font-size="1.8" fill="#0000c2">
<text x="66" y="20.8">CC1/2</text>
<text x="66" y="22.9">easier</text>
<text x="72.9" y="22.9">board</text>
<text x="73.4" y="20.8">swapped</text>
<text x="79.4" y="22.9">routing</text>
<text x="82.6" y="20.8">for</text>
<text x="179.1" y="25.4">Use</text>
<text x="183.6" y="25.4">1% resistors</text>
<text x="196.7" y="25.4">here</text>
<text x="228.6" y="40.6">20v</text>
<text x="165.1" y="53.3">Vbus</text>
<text x="228.6" y="53.3">15v</text>
<text x="19" y="59.7">NC Shield</text>
<text x="99.1" y="55.9">Fault</text>
<text x="172.7" y="58.4">3v3</text>
<text x="228.6" y="66">12v</text>
<text x="102.9" y="78.7">3.3v</text>
<text x="108" y="78.7">internal</text>
<text x="228.6" y="78.7">9v</text>
<text x="85.1" y="116.1">Request</text>
<text x="85.1" y="118.1">the</text>
<text x="89.1" y="118.1">PSU</text>
<text x="93.7" y="116.1">2A from</text>
<text x="172.7" y="121.9">Vbus</text>
<text x="172.7" y="127">3v3</text>
<text x="215.9" y="127.5">Caps</text>
<text x="215.9" y="129.5">are</text>
<text x="220" y="129.5">in</text>
<text x="221.6" y="127.5">for</text>
<text x="222.9" y="129.5">the</text>
<text x="225.3" y="127.5">this</text>
<text x="226.9" y="129.5">3.3v</text>
<text x="229.9" y="127.5">output</text>
<text x="232" y="129.5">reg</text>
<text x="160.6" y="152.4">Vbus</text>
<text x="231.1" y="153.5">Shunts</text>
<text x="231.1" y="155.6">for</text>
<text x="234.9" y="155.6">the</text>
<text x="238.6" y="153.5">for</text>
<text x="239" y="155.6">BOM</text>
<text x="242.4" y="153.5">jumpers</text>
<text x="161.6" y="157.5">3v3</text>
<text x="186.7" y="156.2">Need</text>
<text x="192.4" y="156.2">2x</text>
<text x="195.8" y="156.2">Pin</text>
<text x="199.9" y="156.2">Jumpers</text>
<text x="255.3" y="184.6">All</text>
<text x="258.8" y="184.6">resistors</text>
<text x="268.1" y="184.6">1206</text>
<text x="274" y="184.6">1/4W</text>
<text x="280.3" y="184.6">1%</text>
<text x="255.3" y="186.7">All</text>
<text x="258.8" y="186.7">caps</text>
<text x="264.3" y="186.7">1206</text>
<text x="270.2" y="186.7">50V</text>
</g>
<g font-size="1.8" fill="#006464">
<text x="18.4" y="27.5">USB_C_Receptacle_PowerOnly_6P</text>
<text x="29.3" y="25">J1</text>
<text x="50.9" y="28.8">F1</text>
<text x="125.7" y="27.5">Q1</text>
<text x="138.4" y="27.5">Q2</text>
<text x="198.1" y="27.5">+3V3</text>
<text x="213.4" y="27.5">VBUS</text>
<text x="219.6" y="28.8">53.6k</text>
<text x="220.3" y="26.2">R16</text>
<text x="233" y="26.2">R17</text>
<text x="233.2" y="28.8">10k</text>
<text x="34.6" y="33.8">VBUS</text>
<text x="50.9" y="31.3">2A</text>
<text x="120.8" y="30">Q_PMOS_GSD Q_PMOS_GSD</text>
<text x="120.8" y="30">Q_PMOS_GSD</text>
<text x="149.9" y="30">VBUS</text>
<text x="235.6" y="35.1">LM339</text>
<text x="236.8" y="32.6">U2D</text>
<text x="249.8" y="35.1">D3</text>
<text x="63.5" y="39.6">C1</text>
<text x="76.3" y="40.2">CYPD3177</text>
<text x="105.3" y="40.8">C2</text>
<text x="119.4" y="40.8">R1</text>
<text x="156.2" y="40.8">C3</text>
<text x="188" y="39.6">R12</text>
<text x="198.1" y="39.6">R13</text>
<text x="208.3" y="39.6">R14</text>
<text x="218.4" y="39.6">R15</text>
<text x="239.3" y="36.4">GND</text>
<text x="249.4" y="37.7">LED</text>
<text x="35.7" y="46.5">CC1</text>
<text x="63.5" y="42.1">10u</text>
<text x="69.1" y="46.5">CC1</text>
<text x="79.9" y="42.7">U1</text>
<text x="81.6" y="46.5">Safe_Pwr_En</text>
<text x="101" y="46.5">100</text>
<text x="101.6" y="44">R2</text>
<text x="105.5" y="43.4">1u</text>
<text x="119.4" y="43.4">10k</text>
<text x="156.2" y="43.4">10u</text>
<text x="188" y="42.1">10.5k</text>
<text x="198.1" y="42.1">49.9k</text>
<text x="208.3" y="42.1">90.9k</text>
<text x="218.4" y="42.1">162k</text>
<text x="233.8" y="44">+</text>
<text x="235.6" y="47.8">LM339</text>
<text x="236.8" y="45.3">U2C</text>
<text x="249.8" y="47.8">D4</text>
<text x="31.3" y="52.3" transform="rotate(-90 31.3 52.3)">GND</text>
<text x="35.7" y="49.1">CC2</text>
<text x="69.1" y="49.1">CC2</text>
<text x="69.1" y="51.6">VBUS_IN</text>
<text x="81.8" y="49.1">Vbus_Fet_En</text>
<text x="85.1" y="51.6">VDC_OUT</text>
<text x="249.4" y="50.4">LED</text>
<text x="267.3" y="51.6">RN2</text>
<text x="274.3" y="52.9">+3V3</text>
<text x="69.1" y="59.2">D-</text>
<text x="69.1" y="56.7">GPIO_1</text>
<text x="87.8" y="56.7">FAULT</text>
<text x="89.4" y="59.2">FLIP</text>
<text x="118.9" y="59.2">2k2</text>
<text x="150.4" y="54.2">GND</text>
<text x="233.8" y="56.7">+</text>
<text x="236.8" y="58">U2B</text>
<text x="267.5" y="54.2">2k2</text>
<text x="69.1" y="61.8">D+</text>
<text x="69.1" y="64.3">DNU1</text>
<text x="86.3" y="64.3">HPI_INT</text>
<text x="110.3" y="60.5">LED</text>
<text x="110.8" y="63.1">D1</text>
<text x="119.3" y="61.8">R3</text>
<text x="125" y="64.3">GND</text>
<text x="182.9" y="65.6">VBUS</text>
<text x="199.4" y="64.3">RN1</text>
<text x="235.6" y="60.5">LM339</text>
<text x="249.4" y="63.1">LED</text>
<text x="249.8" y="60.5">D5</text>
<text x="43.7" y="69.4">GND</text>
<text x="69.1" y="66.9">DNU2</text>
<text x="69.1" y="71.9">VDDD</text>
<text x="85.6" y="66.9">HPI_SDA</text>
<text x="85.7" y="69.4">HPI_SCL</text>
<text x="106.7" y="66.2">J2</text>
<text x="106.7" y="68.8">DNP</text>
<text x="190.5" y="69.4">GND</text>
<text x="199.4" y="66.9">100k</text>
<text x="233.8" y="69.4">+</text>
<text x="236.9" y="70.7">U2A</text>
<text x="69.1" y="77">GND</text>
<text x="69.1" y="74.5">VCCD</text>
<text x="84.3" y="77">Vbus_Max</text>
<text x="84.8" y="74.5">Vbus_Min</text>
<text x="127.5" y="75.8">SW1</text>
<text x="186.2" y="75.3" transform="rotate(-90 186.2 75.3)">V+</text>
<text x="186.7" y="76.4">U2E</text>
<text x="235.6" y="73.2">LM339</text>
<text x="249.4" y="75.8">LED</text>
<text x="249.8" y="73.2">D6</text>
<text x="25.4" y="78.3">VBUS</text>
<text x="57.2" y="80.2">C4</text>
<text x="57.2" y="82.7">1u</text>
<text x="69.1" y="79.6">GND</text>
<text x="69.1" y="82.1">PAD</text>
<text x="81.5" y="79.6">Isink_Course</text>
<text x="84" y="82.1">Isink_Fine</text>
<text x="123.9" y="78.3">SW_DIP_x03</text>
<text x="186.2" y="79.9" transform="rotate(-90 186.2 79.9)">V-</text>
<text x="186.7" y="78.9">LM339</text>
<text x="233.8" y="82.1">+</text>
<text x="114.3" y="85.3">R8</text>
<text x="114.3" y="87.8">5k1</text>
<text x="183.4" y="89.7">GND</text>
<text x="22.4" y="90.5" transform="rotate(-90 22.4 90.5)">D2</text>
<text x="25" y="91" transform="rotate(-90 25 91)">LED</text>
<text x="59" y="94.8">GND</text>
<text x="73.7" y="94.2">C5</text>
<text x="83.8" y="92.9">R4</text>
<text x="83.8" y="95.4">DNP</text>
<text x="94" y="92.9">R6</text>
<text x="94" y="95.4">5k1</text>
<text x="30.5" y="98">R11</text>
<text x="30.5" y="100.5">5k1</text>
<text x="73.7" y="96.7">1u</text>
<text x="105.3" y="98">C6</text>
<text x="105.5" y="100.5">1u</text>
<text x="124.4" y="99.9">R9</text>
<text x="136.5" y="99.9">R10</text>
<text x="124.5" y="102.4">3k</text>
<text x="136.6" y="102.4">1k2</text>
<text x="25.9" y="110">GND</text>
<text x="83.8" y="108.1">R5</text>
<text x="83.8" y="110.7">0</text>
<text x="94" y="108.1">R7</text>
<text x="94" y="110.7">2k2</text>
<text x="109.8" y="110">GND</text>
<text x="142.8" y="110">GND</text>
<text x="182.9" y="113.9">VBUS</text>
<text x="203.1" y="113.9">+3V3</text>
<text x="210.8" y="113.9">VBUS</text>
<text x="193.8" y="117.7">JP1</text>
<text x="221.7" y="117.7">JP2</text>
<text x="231.1" y="115.1">+3V3</text>
<text x="79.3" y="121.5">GND</text>
<text x="185.7" y="120.2">Jumper_3_Bridged12</text>
<text x="213.7" y="120.2">Jumper_3_Bridged12</text>
<text x="189.2" y="128.5">C12</text>
<text x="189.2" y="131">10u</text>
<text x="209.6" y="128.5">C13</text>
<text x="209.6" y="131">10u</text>
<text x="105.3" y="141.8">U3</text>
<text x="121.5" y="141" transform="rotate(-90 121.5 141)">C9</text>
<text x="125.3" y="139.7" transform="rotate(-90 125.3 139.7)">0.1u</text>
<text x="183.4" y="140.5">GND</text>
<text x="188.1" y="143.1">J3</text>
<text x="203.7" y="140.5">GND</text>
<text x="216" y="143.1">J4</text>
<text x="91.5" y="144.3">VBUS</text>
<text x="99.6" y="148.1">IN</text>
<text x="101" y="144.3">AP63203WU</text>
<text x="111" y="148.1">SW</text>
<text x="131.2" y="149.4">4.7u</text>
<text x="132.2" y="146.9">L1</text>
<text x="147.3" y="146.9">+3V3</text>
<text x="183.4" y="145.6">Conn_02x02</text>
<text x="184.1" y="147.1">1</text>
<text x="193" y="147.1">4</text>
<text x="211.3" y="145.6">Conn_02x02</text>
<text x="212.1" y="147.1">1</text>
<text x="220.9" y="147.1">4</text>
<text x="236.2" y="149.4">JS1</text>
<text x="245.8" y="149.4">JS2</text>
<text x="99.6" y="153.2">EN</text>
<text x="107.5" y="154.4" transform="rotate(-90 107.5 154.4)">GND</text>
<text x="110.2" y="150.7">BST</text>
<text x="111.3" y="153.2">FB</text>
<text x="153.7" y="158">D7</text>
<text x="153.7" y="160.5">LED</text>
<text x="180.9" y="158.3">GND</text>
<text x="208.8" y="158.3">GND</text>
<text x="97.8" y="162.8">C7</text>
<text x="97.8" y="165.3">10u</text>
<text x="120.7" y="162.8">C11</text>
<text x="120.7" y="165.3">10u</text>
<text x="132.1" y="162.8">C10</text>
<text x="132.1" y="165.3">10u</text>
<text x="143.5" y="162.8">C8</text>
<text x="143.5" y="165.3">1u</text>
<text x="152.4" y="166.6">R18</text>
<text x="152.4" y="169.1">2k2</text>
<text x="104.7" y="178.6">GND</text>
</g>
<g font-size="1.8" fill="#a90000">
<text x="122.5" y="34.9">3</text>
<text x="130.1" y="34.9">2</text>
<text x="135.2" y="34.9">2</text>
<text x="142.8" y="34.9">3</text>
<text x="128.9" y="40" transform="rotate(-90 128.9 40)">1</text>
<text x="141.6" y="40" transform="rotate(-90 141.6 40)">1</text>
<text x="231.7" y="37.8">8</text>
<text x="243.8" y="40.4">14</text>
<text x="66" y="45.5">15</text>
<text x="94.6" y="45.5">4</text>
<text x="231.7" y="42.9">9</text>
<text x="66" y="48">14</text>
<text x="66" y="50.5">18</text>
<text x="94" y="50.5">11</text>
<text x="94.6" y="48">3</text>
<text x="231.1" y="50.5">10</text>
<text x="243.8" y="53.1">13</text>
<text x="66" y="58.2">16</text>
<text x="66.6" y="55.6">8</text>
<text x="94" y="58.2">10</text>
<text x="94.6" y="55.6">9</text>
<text x="196.2" y="57.8">7</text>
<text x="196.2" y="55.2">8</text>
<text x="203.8" y="55.2">1</text>
<text x="203.8" y="57.8">2</text>
<text x="231.1" y="55.6">11</text>
<text x="264.8" y="57.8">5</text>
<text x="272.4" y="57.8">4</text>
<text x="66" y="60.7">17</text>
<text x="66" y="63.2">20</text>
<text x="66" y="65.8">21</text>
<text x="94" y="65.8">12</text>
<text x="94.6" y="63.2">7</text>
<text x="100.3" y="63.2">1</text>
<text x="100.3" y="65.8">2</text>
<text x="196.2" y="62.9">5</text>
<text x="196.2" y="60.3">6</text>
<text x="203.8" y="60.3">3</text>
<text x="203.8" y="62.9">4</text>
<text x="231.7" y="63.2">6</text>
<text x="244.4" y="65.8">1</text>
<text x="264.8" y="60.3">6</text>
<text x="264.8" y="62.9">7</text>
<text x="264.8" y="65.4">8</text>
<text x="272.4" y="65.4">1</text>
<text x="272.4" y="62.9">2</text>
<text x="272.4" y="60.3">3</text>
<text x="66" y="70.9">23</text>
<text x="94" y="68.3">13</text>
<text x="100.3" y="68.3">3</text>
<text x="185.2" y="71.2" transform="rotate(-90 185.2 71.2)">3</text>
<text x="231.7" y="68.3">7</text>
<text x="66" y="75.9">22</text>
<text x="66" y="73.4">24</text>
<text x="94.6" y="73.4">1</text>
<text x="94.6" y="75.9">2</text>
<text x="231.7" y="75.9">4</text>
<text x="66" y="78.5">19</text>
<text x="66" y="81">25</text>
<text x="94.6" y="78.5">5</text>
<text x="94.6" y="81">6</text>
<text x="123.8" y="83.2">6</text>
<text x="134" y="83.2">1</text>
<text x="185.2" y="83.2" transform="rotate(-90 185.2 83.2)">12</text>
<text x="231.7" y="81">5</text>
<text x="244.4" y="78.5">2</text>
<text x="123.8" y="88.3">4</text>
<text x="123.8" y="85.7">5</text>
<text x="134" y="85.7">2</text>
<text x="134" y="88.3">3</text>
<text x="189.8" y="123.8">3</text>
<text x="197.5" y="125.1" transform="rotate(-90 197.5 125.1)">2</text>
<text x="200" y="123.8">1</text>
<text x="217.8" y="123.8">3</text>
<text x="225.4" y="125.1" transform="rotate(-90 225.4 125.1)">2</text>
<text x="227.9" y="123.8">1</text>
<text x="97.1" y="147.1">3</text>
<text x="114.9" y="147.1">5</text>
<text x="114.9" y="149.6">6</text>
<text x="184.1" y="149.6">2</text>
<text x="193" y="149.6">3</text>
<text x="212.1" y="149.6">2</text>
<text x="220.9" y="149.6">3</text>
<text x="97.1" y="152.1">2</text>
<text x="114.9" y="152.1">1</text>
<text x="106.4" y="156.9" transform="rotate(-90 106.4 156.9)">4</text>
</g>
</svg>
